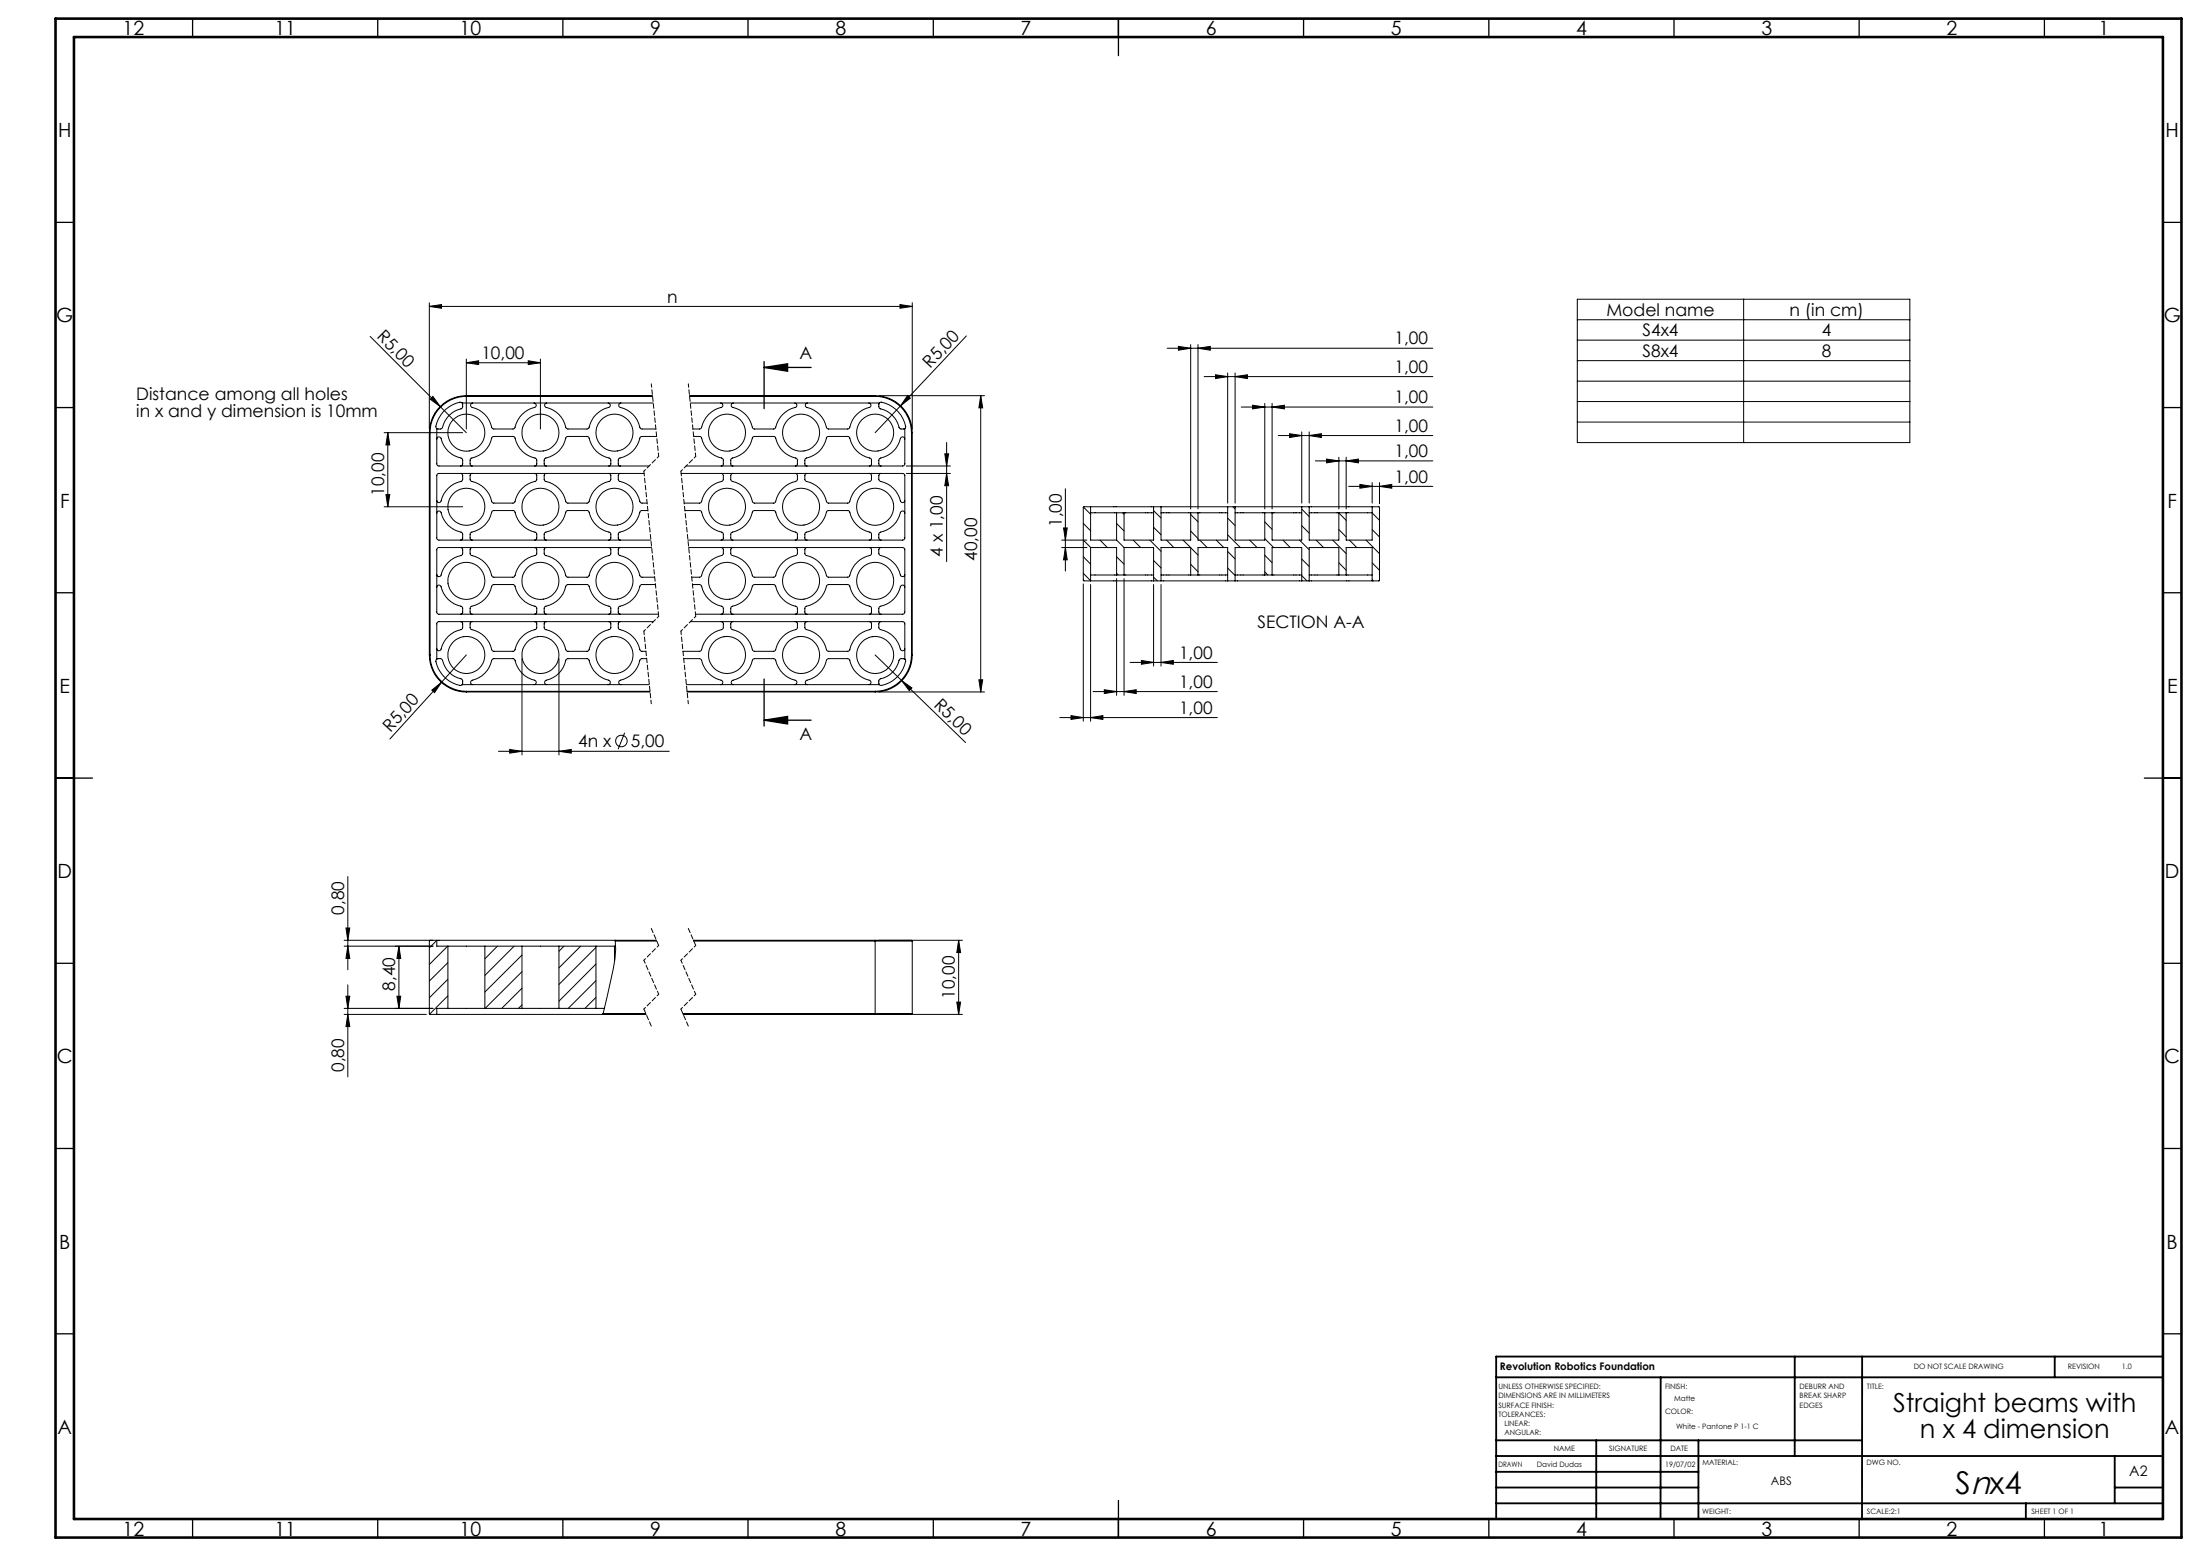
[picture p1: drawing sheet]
<svg xmlns="http://www.w3.org/2000/svg" width="594mm" height="420mm" viewBox="0 0 594 420" stroke-linecap="round" stroke-linejoin="round" font-family="sans-serif">
<g fill="none" stroke="#000" stroke-width=".27">
<path d="M99.9 90.8l26 26M115.9 82.7l3.3-.5v1zM115.9 81.7v34.1M115.9 82.7h130.4M125.9 97.9l3.3-.5v1zM125.9 96.9v18.9M125.9 97.9h20M142.6 97.4l3.3 .5-3.3 .5zM145.9 96.9v18.9M243 82.2l3.3 .5-3.3 .5zM246.3 81.7v34.1M260.9 90.7l-17.7 18.8"/>
<path d="M315.1 94h71.8M318.2 93.5l3.3 .5-3.3 .5zM321.5 93v44.4M323.5 94l3.3-.5v1zM323.5 93v44.4M425.9 80.8h89.8v38.7h-89.8zM425.9 86.3h89.8M425.9 91.8h89.8M425.9 97.3h89.8M470.8 80.8v38.7M103.7 116.8h21.2M104.7 116.8l.5 3.3h-1z"/>
<path d="M104.7 116.8v20M115.9 116.8h.2M115.9 116.8v60M116.1 116.8v60M116.9 107l2 2.7-2.7-1.9zM117.9 115.7v9.6l.5 .5h56.8M117.9 118.5a.59 .59 0 0 1 .6-.6 .59 .59 0 0 1 .6 .5 7.7 7.7 0 0 0 5.7 5.4l.1 1.5-.6 .5M124.8 108.8l-.2-.2a7.7 7.7 0 0 0-6.8 6.9l.1 .2M124.8 108.8l.1 .3-.1 1.1a7.4 7.4 0 0 0-5.5 5.5l-.3 .1-1.1-.1M124.8 108.8h51.6M125.9 107a9.8 9.8 0 0 0-9.8 9.8M125.9 106.8a10 10 0 0 0-10 10"/>
<path d="M125.9 106.8v.2M125.9 106.8h50.2M125.9 107h50.3M127.6 108.8a.61 .61 0 0 0-.5 .5 .61 .61 0 0 0 .4 .7 7.7 7.7 0 0 1 5.5 5.7l5.6 .1 .3-.2a7.4 7.4 0 0 1 5.6-5.7l.3-.6-.2-.3-.4-.2M147.6 108.8a.61 .61 0 0 0-.6 .5 .61 .61 0 0 0 .5 .7 7.7 7.7 0 0 1 5.5 5.7l5.6 .1 .3-.2a7.3 7.3 0 0 1 5.6-5.7l.3-.6-.2-.3-.4-.2M167.6 108.8a.61 .61 0 0 0-.6 .5 .61 .61 0 0 0 .5 .7 7.7 7.7 0 0 1 5.5 5.7l4.1 .1M177.3 117.8l-4.3 .1a7.8 7.8 0 0 1-6 5.9l-.1 1.5 .6 .5M186.2 106.8h50.1M186.2 107h50.1M186.4 108.8h51M187.3 117.8l1.9 .1a7.8 7.8 0 0 0 6 5.9l.1 1.5-.6 .5M194.6 108.8a.61 .61 0 0 1 .6 .5 .61 .61 0 0 1-.5 .7 7.9 7.9 0 0 0-5.5 5.7l-2.1 .1"/>
<path d="M198 108.8a.6 .6 0 0 0-.6 .5 .6 .6 0 0 0 .5 .7 7.7 7.7 0 0 1 5.4 5.7l5.7 .1 .3-.2a7.4 7.4 0 0 1 5.6-5.7l.3-.6-.3-.3-.3-.2M218 108.8a.61 .61 0 0 0-.6 .5 .61 .61 0 0 0 .5 .7 7.7 7.7 0 0 1 5.4 5.7l5.7 .1 .3-.2a7.3 7.3 0 0 1 5.6-5.7l.3-.6-.3-.3-.3-.2M236.3 107a9.8 9.8 0 0 1 9.8 9.8M236.3 106.8a10 10 0 0 1 10 10M236.3 106.8v.2M237.3 106.8h28.5M237.4 108.8l.2-.2a7.8 7.8 0 0 1 6.9 6.9l-.2 .2M237.4 108.8l-.1 1 .2 .4a7.1 7.1 0 0 1 5.4 5.4l.3 .2 1.1-.1M243.2 109.5l-6.9 7.3M244.3 115.7v9.6l-.5 .5h-58.6M244.3 118.5a.61 .61 0 0 0-.5-.6 .61 .61 0 0 0-.7 .5 7.7 7.7 0 0 1-5.7 5.4l-.1 1.5 .2 .3 .4 .2M245 106.8l.8 .7-2.6 2z"/>
<path d="M246.1 116.8h.2M246.1 116.8v60M246.3 116.8v60M255.6 119.4v32.2M264.8 106.8l.5 3.3h-1zM264.8 106.8v80M325.1 101.7h61.8M328.2 101.2l3.3 .5-3.3 .5zM331.5 100.7v35.1M333.5 101.7l3.3-.5v1zM333.5 100.7v35.1M335.1 109.9h51.8"/>
<path d="M338.2 109.4l3.3 .5-3.3 .5zM341.5 108.9v28.5M343.5 109.9l3.3-.5v1zM343.5 108.9v28.5M345.1 117.6h41.8M348.2 117.1l3.3 .5-3.3 .5zM351.5 116.6v19.2M353.5 117.6l3.3-.5v1zM353.5 116.6v19.2M425.9 102.9h89.8M425.9 108.4h89.8M425.9 113.9h89.8"/>
<path d="M103.7 136.8h21.2M104.2 133.5h1l-.5 3.3zM117.9 138.5a.59 .59 0 0 1 .6-.6 .59 .59 0 0 1 .6 .5 7.7 7.7 0 0 0 5.7 5.4l.1 1.5-.6 .5M124.3 127.8l.6 .5v1.2l-.2 .3a7.4 7.4 0 0 0-5.7 5.6l-.5 .3-.4-.3-.2-.3M127.5 127.8l-.3 .1-.3 .4 .1 1.4a7.8 7.8 0 0 1 6 6l.2 .1 5.7-.1a7.9 7.9 0 0 1 5.9-6l.1-1.4-.6-.5M127.5 125.8l-.6-.5 .1-1.5a7.7 7.7 0 0 0 6-5.9h5.9a7.8 7.8 0 0 0 5.9 5.9l.1 1.5-.6 .5M147.5 127.8l-.3 .1-.3 .4 .1 1.4a7.8 7.8 0 0 1 6 6l.2 .1 5.7-.1a7.9 7.9 0 0 1 5.9-6l.1-1.4-.6-.5M147.5 125.8l-.6-.5 .1-1.5a7.7 7.7 0 0 0 6-5.9h5.9a7.8 7.8 0 0 0 5.9 5.9l.1 1.5-.6 .5M167.5 127.8l-.3 .1-.3 .4 .1 1.4a7.9 7.9 0 0 1 6 6l1.7 .1M173.9 127.8h-55.5l-.5 .5v17l.5 .5h57.3M174.9 137.8l-1.9 .1a7.9 7.9 0 0 1-6 5.9l-.1 1.5 .6 .5M183.9 127.8h59.9l.5 .5v17l-.5 .5h-58.1"/>
<path d="M184.9 137.8l4.3 .1a7.9 7.9 0 0 0 6 5.9l.1 1.5-.6 .5M194.7 127.8l.6 .5-.1 1.4a7.9 7.9 0 0 0-6 6l-4.5 .1M197.9 127.8l-.3 .1-.3 .4 .1 1.4a7.8 7.8 0 0 1 5.9 6l.3 .1 5.6-.1a7.9 7.9 0 0 1 6-6l.1-1.4-.6-.5M197.9 125.8l-.6-.5 .1-1.5a7.7 7.7 0 0 0 5.9-5.9h5.9a7.8 7.8 0 0 0 6 5.9l.1 1.5-.6 .5M217.9 127.8l-.3 .1-.3 .4 .1 1.4a7.8 7.8 0 0 1 5.9 6l.3 .1 5.6-.1a7.9 7.9 0 0 1 6-6l.1-1.5-.6-.4M217.9 125.8l-.6-.5 .1-1.5a7.7 7.7 0 0 0 5.9-5.9h5.9a7.8 7.8 0 0 0 6 5.9l.1 1.6-.6 .4M237.9 127.8l-.4 .2-.2 .4v1l.2 .4a7.4 7.4 0 0 1 5.7 5.6l.6 .3 .4-.3 .1-.3M244.3 138.5a.61 .61 0 0 0-.5-.6 .61 .61 0 0 0-.7 .5 7.7 7.7 0 0 1-5.7 5.4l-.1 1.5 .2 .3 .4 .2M244.7 125.8h11.9M244.7 127.8h11.9M255.1 122.5h1l-.5 3.3zM255.6 127.8l.5 3.3h-1z"/>
<path d="M287.7 131.9v22.2M292.5 136.9l2 1.9M294.5 136.8l-2 .1v19.8l2 .1M294.5 138.4h7M294.5 136.8h17M294.5 136.8v9h7M301.5 138.4v7.4M301.5 138.4h2M303.1 138.4l.4 .4M303.5 138.4h8M311.5 136.8v9h-8v-7.4M311.5 136.8h42"/>
<path d="M311.5 137.8l2 2M313.5 138.4h8M313.5 136.8v9h8v-7.4M321.5 138.9l2 1.9M321.5 138.4h2M323.5 138.4h8M331.5 136.8v9h-8v-7.4M331.5 139.9l2 2M332.9 136.8l.6 .6M333.5 138.4h8M333.5 136.8v9h8v-7.4M341.5 138.4h2"/>
<path d="M343.5 138.4h.1M343.5 138.4h8M351.5 136.8v9h-8v-7.4M351.5 137.4l2 2M353.5 138.4h8M353.5 136.8h17M353.5 136.8v9h8v-7.4M355.1 124.4h31.8M358.2 123.9l3.3 .5-3.3 .5zM361.5 123.4v14M361.5 138.4l2 2.1M361.5 138.4h2"/>
<path d="M363.5 124.4l3.3-.5v1zM363.5 123.4v14M363.5 138.4h7l2 2.1M364.1 131.3h22.8M367.2 130.8l3.3 .5-3.3 .5zM370.5 130.3v5.5M370.5 136.8l2 .1v19.8l-2 .1M370.5 136.8v9h-7v-7.4M372.5 131.3l3.3-.5v1zM372.5 130.3v5.7M117.9 158.5a.59 .59 0 0 1 .6-.6 .59 .59 0 0 1 .6 .5 7.7 7.7 0 0 0 5.7 5.4l.1 1.5-.6 .5M124.3 147.8l.6 .5v1.2l-.2 .3a7.4 7.4 0 0 0-5.7 5.6l-.5 .3-.4-.2-.2-.4"/>
<path d="M127.5 145.8l-.6-.5 .1-1.5a7.8 7.8 0 0 0 6-5.9h5.9a7.9 7.9 0 0 0 5.9 5.9l.1 1.5-.6 .5M127.5 147.8l-.5 .3v1.6a7.8 7.8 0 0 1 6 6l.3 .1 5.6-.1a7.9 7.9 0 0 1 5.9-6l.1-1.4-.6-.5M147.5 145.8l-.6-.5 .1-1.5a7.8 7.8 0 0 0 6-5.9h5.9a7.9 7.9 0 0 0 5.9 5.9l.1 1.5-.6 .5M147.5 147.8l-.5 .3v1.6a7.8 7.8 0 0 1 6 6l.4 .1 5.5-.1a7.9 7.9 0 0 1 5.9-6l.1-1.4-.6-.5M167.5 147.8l-.5 .3v1.6a7.9 7.9 0 0 1 6 6l3.7 .1M175.9 147.8h-57.5l-.5 .5v17l.5 .5h59.4M177 157.8l-4 .1a7.9 7.9 0 0 1-6 5.9l-.1 1.5 .6 .5M185.9 147.8h57.9l.5 .5v17l-.5 .5h-56M186.9 157.8l2.3 .1a7.9 7.9 0 0 0 6 5.9l.1 1.5-.6 .5M194.7 147.8l.6 .5-.1 1.4a7.9 7.9 0 0 0-6 6l-2.4 .1M197.9 145.8l-.6-.5 .1-1.5a7.8 7.8 0 0 0 5.9-5.9h5.9a7.9 7.9 0 0 0 6 5.9l.1 1.5-.6 .5M197.9 147.8l-.6 .3 .1 1.6a7.8 7.8 0 0 1 5.9 6l.4 .1 5.5-.1a7.9 7.9 0 0 1 6-6l.1-1.4-.6-.5"/>
<path d="M217.9 145.8l-.6-.5 .1-1.5a7.8 7.8 0 0 0 5.9-5.9h5.9a7.9 7.9 0 0 0 6 5.9l.1 1.6-.6 .4M217.9 147.8l-.6 .3 .1 1.6a7.8 7.8 0 0 1 5.9 6l.4 .1 5.5-.1a7.9 7.9 0 0 1 6-6l.1-1.6-.6-.3M237.9 147.8l-.4 .2-.2 .4v.9l.2 .5a7.4 7.4 0 0 1 5.7 5.6l.6 .3 .4-.2 .1-.4M244.3 158.5a.61 .61 0 0 0-.5-.6 .61 .61 0 0 0-.7 .5 7.7 7.7 0 0 1-5.7 5.4l-.1 1.5 .2 .3 .4 .2M286.7 145.8h6.8M286.7 147.8h6.8M287.2 142.5h.9l-.4 3.3zM287.7 147.8l.4 3.3h-.9zM292.5 157.6v37.1M292.5 154.7l2 2.1M292.5 150.3l2 2M292.5 145.8l2 2"/>
<path d="M292.5 141.3l2 2M294.5 157.8v36.9M294.5 155.2h7M294.5 156.8h17M297 145.8l2 2M301.5 155.2v-7.4h-7v9M301.5 156.2v31.5M301.5 154.8l.4 .4M301.5 150.3l2 2M301.5 145.8l2 2M301.5 141.3l2 2M301.5 155.2h2"/>
<path d="M303.5 155.2h8M303.5 147.8h8v9M303.5 147.8v7.4M303.5 156.2v31.5M306 145.8l2 2M310.4 145.8l3.1 3M311.5 155.8l1 1M311.5 151.3l2 2M311.5 142.3l2 2M311.5 156.8h2M311.5 157.8v22M313.5 157.8v22"/>
<path d="M313.5 155.2h8M313.5 156.8h18M315 145.8l1.9 2M319.4 145.8l2.1 2M321.5 152.3l2 2M321.5 147.8l2 2M321.5 143.4l2 2M321.5 147.8h-8v9M321.5 147.8v7.4M321.5 155.2h2M323.5 155.2h8M323.5 155.2v-7.4h8v9"/>
<path d="M323.9 145.8l2 2M328.4 145.8l2 2M331.5 153.3l2 2M331.5 148.9l2 2M331.5 144.4l3.4 3.4M331.5 156.8h2M333.5 155.2h8M333.5 156.8h18M337.4 145.8l2 2M341.5 154.4l.8 .8M341.5 149.9l2 2M341.5 145.4l2.4 2.4"/>
<path d="M341.5 140.9l2 2M341.5 155.2v-7.4h-8v9M341.5 155.2h2M343.5 155.2h8M343.5 155.2v-7.4h8v9M346.4 145.8l2 2M350.9 145.8l2.6 2.6M351.5 155.4l1.4 1.4M351.5 150.9l2 2M351.5 141.9l2 2M351.5 156.8h2M353.5 155.2h8"/>
<path d="M353.5 156.8h17M355.4 145.8l2 2M359.8 145.8l3.7 3.6M361.5 155.2v-7.4h-8v9M361.5 151.9l2 2M361.5 142.9l2 2M361.5 155.2h2M363.5 155.2h7M363.5 155.2v-7.4h7v9M364.3 145.8l2 2M368.8 145.8l3.7 3.7M370.5 156.4l.3 .4"/>
<path d="M370.5 151.9l2 2M370.5 143l2 1.9M115.9 176.8a10 10 0 0 0 10 10M115.9 176.8h.2M116.1 176.8a9.8 9.8 0 0 0 9.8 9.8M117.9 177.9l-.1 .2a7.7 7.7 0 0 0 6.8 6.8l.2-.1M117.9 177.9l.4-.1 1 .1a7.4 7.4 0 0 0 5.5 5.5l.1 .3-.1 1.1M124.3 167.8l.6 .5v1.2l-.2 .3a7.4 7.4 0 0 0-5.7 5.6l-.5 .3-.4-.2-.2-.4M125.9 176.8l-6.7 7.4M127.5 167.8l-.5 .4v1.5a7.8 7.8 0 0 1 6 6l.3 .1 5.6-.1a7.9 7.9 0 0 1 5.9-6l.1-1.4-.6-.5M127.5 165.8l-.6-.5 .1-1.5a7.8 7.8 0 0 0 6-5.9l.3-.1 5.6 .1a7.9 7.9 0 0 0 5.9 5.9l.1 1.5-.6 .5M140.9 177.8v26"/>
<path d="M147.5 167.8l-.5 .4v1.5a7.8 7.8 0 0 1 6 6l.4 .1 5.5-.1a7.9 7.9 0 0 1 5.9-6l.1-1.4-.6-.5M147.5 165.8l-.6-.5 .1-1.5a7.8 7.8 0 0 0 6-5.9l.4-.1 5.5 .1a7.9 7.9 0 0 0 5.9 5.9l.1 1.5-.6 .5M150.9 177.8v26M167.5 167.8l-.5 .4v1.5a7.9 7.9 0 0 1 6 6l1.4 .1M174.6 177.8h-1.2l-.5 .2a7.4 7.4 0 0 1-5.6 5.7l-.3 .6 .6 .5M176.4 167.8h-58l-.5 .5v9.6M184.6 177.8h4.3l.4 .2a7.5 7.5 0 0 0 5.6 5.7l.3 .6-.2 .3-.4 .2M186.4 167.8h57.4l.5 .5v9.6M194.7 167.8l.6 .5-.1 1.4a7.9 7.9 0 0 0-6 6l-4.8 .1M197.9 167.8l-.6 .4 .1 1.5a7.8 7.8 0 0 1 5.9 6l.4 .1 5.5-.1a7.9 7.9 0 0 1 6-6l.1-1.4-.6-.5M197.9 165.8l-.6-.5 .1-1.5a7.8 7.8 0 0 0 5.9-5.9l.4-.1 5.5 .1a7.9 7.9 0 0 0 6 5.9l.1 1.5-.6 .5M217.9 167.8l-.6 .4 .1 1.5a7.8 7.8 0 0 1 5.9 6l.4 .1 5.5-.1a7.9 7.9 0 0 1 6-6l.1-1.5-.6-.4"/>
<path d="M217.9 165.8l-.6-.5 .1-1.5a7.8 7.8 0 0 0 5.9-5.9l.4-.1 5.5 .1a7.9 7.9 0 0 0 6 5.9l.1 1.6-.6 .4M236.3 176.8l24.4 23.6M237.9 167.8l-.4 .2-.2 .4v1l.2 .4a7.4 7.4 0 0 1 5.7 5.6l.6 .3 .4-.2 .1-.4M244.3 177.9l.2 .2a7.8 7.8 0 0 1-6.9 6.8l-.2-.1M244.3 177.9l-1-.1-.4 .2a7.3 7.3 0 0 1-5.5 5.4l-.1 .4 .1 1M246.1 176.8a9.8 9.8 0 0 1-9.8 9.8M246.1 176.8h.2M246.3 176.8a10 10 0 0 1-10 10M305.1 178.8h23.6M308.2 178.3l3.3 .5-3.3 .5zM313.5 178.8l3.3-.5v1zM116.6 186.3l2.6-2.1-1.9 2.8z"/>
<path d="M119.2 184.2l-13.9 15.3M124.8 184.8h50.5M125.9 186.6v.2M125.9 186.8h49.6M125.9 186.6h49.6M127.6 184.8a.61 .61 0 0 1-.5-.6 .61 .61 0 0 1 .4-.6 7.7 7.7 0 0 0 5.5-5.7l5.5-.1 .4 .2a7.5 7.5 0 0 0 5.6 5.7l.3 .6-.6 .5M147.6 184.8a.61 .61 0 0 1-.6-.5 .61 .61 0 0 1 .5-.7 7.7 7.7 0 0 0 5.5-5.7l5.5-.1 .4 .2a7.4 7.4 0 0 0 5.6 5.7l.3 .6-.6 .5M168.7 197.8l-1.8 4.4M185.3 184.8h52.1M185.5 186.8h50.8M185.5 186.6h50.8M198 184.8a.6 .6 0 0 1-.6-.5 .6 .6 0 0 1 .5-.7 7.7 7.7 0 0 0 5.4-5.7l5.6-.1 .4 .2a7.5 7.5 0 0 0 5.6 5.7l.3 .6-.6 .5"/>
<path d="M218 184.8a.61 .61 0 0 1-.6-.5 .61 .61 0 0 1 .5-.7 7.7 7.7 0 0 0 5.4-5.7l5.6-.1 .4 .2a7.4 7.4 0 0 0 5.6 5.7l.3 .6-.6 .5M236.3 186.6v.2M237.3 186.8h28.5M243.5 183.7l2.7 2-.7 .7zM264.3 183.5h1l-.5 3.3zM286.1 193.7h42.6M289.2 193.2l3.3 .5-3.3 .5zM294.5 193.7l3.3-.5v1zM295.1 186.7h33.6M298.2 186.2l3.3 .5-3.3 .5zM303.5 186.7l3.3-.5v1zM134.6 202.8h46.1"/>
<path d="M137.6 202.3l3.3 .5-3.3 .5zM150.9 202.8l3.3-.5v1zM93.9 236.6v25.1M92.9 253.8h25M92.9 255.4h24M93.4 250.5h1l-.5 3.3zM93.9 255.4l.5 3.3h-1zM107.7 255.4l.5 3.3h-1zM107.7 255.4v16.8M116.1 253.8l-.2 .1v19.8l2 .1M117.9 253.8h59.3M117.9 253.8v1.6h3"/>
<path d="M117.9 253.8l-2 2.1M120.9 255.4l-5 4.9M120.9 255.4h10M120.9 255.4v16.8M120.9 259.8l-5 5M130.9 255.4h10M130.9 255.4v16.8M134.3 255.4l-3.4 3.4M138.8 255.4l-7.9 7.9M140.9 255.4h10M140.9 255.4v16.8M140.9 257.8l-10 10"/>
<path d="M150.9 255.4v16.8M150.9 255.4h10M152.3 255.4l-1.4 1.4M156.8 255.4l-5.9 5.8M160.9 255.4h5M160.9 255.4v16.8M160.9 255.7l-10 10M165.9 255.4h.3M165.9 255.4v4.1M166.1 254a28.8 28.8 0 0 1-1 9.9l-2.3 9.7M166.1 253.8v.2M166.1 254h11.2"/>
<path d="M187.2 253.8h49.1M187.3 254h49M236.3 253.8v.2M236.3 254h10M236.3 253.8h9.9l.1 .2M236.3 254v19.6M237.3 253.8h22.6M246.3 254v19.6M258.8 253.8v20M258.8 253.8l.6 3.3h-1.1zM92.9 272.2h24M92.9 273.8h22.2"/>
<path d="M93.4 268.9h1l-.5 3.3zM93.9 265.8v24.9M93.9 273.8l.5 3.3h-1zM107.2 268.9h1l-.5 3.3zM117.9 273.8h56.5M120.9 272.2h10M120.9 272.2h-3v1.6M120.9 264.3l-5 5M120.9 268.8l-4.9 4.9M130.9 272.2h10M140.9 272.2h10M140.9 262.3l-9.9 9.9"/>
<path d="M140.9 266.8l-5.4 5.4M140.9 271.3l-.9 .9M150.9 272.2h10M160.9 272.2h2.3M160.9 260.2l-10 10M160.9 264.7l-7.5 7.5M160.9 269.2l-3 3M162.8 273.6v.2M162.8 273.6h11.5M184.4 273.6h51.9M184.4 273.8h51.9M236.3 273.6v.2"/>
<path d="M236.3 273.6h10M237.3 273.8h22.6M246.3 273.6l-.2 .2h-9.8M258.3 270.5h1.1l-.6 3.3z"/>
<circle cx="125.9" cy="116.8" r="5"/>
<circle cx="145.9" cy="116.8" r="5"/>
<circle cx="165.9" cy="116.8" r="5"/>
<circle cx="196.3" cy="116.8" r="5"/>
<circle cx="216.3" cy="116.8" r="5"/>
<circle cx="236.3" cy="116.8" r="5"/>
<circle cx="125.9" cy="136.8" r="5"/>
<circle cx="145.9" cy="136.8" r="5"/>
<circle cx="165.9" cy="136.8" r="5"/>
<circle cx="196.3" cy="136.8" r="5"/>
<circle cx="216.3" cy="136.8" r="5"/>
<circle cx="236.3" cy="136.8" r="5"/>
<circle cx="125.9" cy="156.8" r="5"/>
<circle cx="145.9" cy="156.8" r="5"/>
<circle cx="165.9" cy="156.8" r="5"/>
<circle cx="196.3" cy="156.8" r="5"/>
<circle cx="216.3" cy="156.8" r="5"/>
<circle cx="236.3" cy="156.8" r="5"/>
<circle cx="125.9" cy="176.8" r="5"/>
<circle cx="145.9" cy="176.8" r="5"/>
<circle cx="165.9" cy="176.8" r="5"/>
<circle cx="196.3" cy="176.8" r="5"/>
<circle cx="216.3" cy="176.8" r="5"/>
<circle cx="236.3" cy="176.8" r="5"/>
<circle cx="167.8" cy="200" r="1.56"/>
</g>
<g fill="none" stroke="#000" stroke-width=".35">
<path d="M52 5v5M102 5v5M152 5v5M202 5v5M252 5v5M302 5v10M352 5v5M402 5v5M452 5v5M502 5v5M552 5v5M15 60h5"/>
<path d="M584 60h5M206.3 99.2l6.4-1v2zM206.3 99.2h12.7M206.3 97.6v12.7M15 110h5M584 110h5M15 160h5M584 160h5M206.3 194.4l6.4-1v2zM206.3 183.3v12.7M206.3 194.4h12.7M15 210h10"/>
<path d="M579 210h10M15 260h5M584 260h5M15 310h5M584 310h5M15 360h5M584 360h5M52 410v5M102 410v5M152 410v5M202 410v5M252 410v5"/>
<path d="M302 405v10M352 410v5M402 410v5M452 410v5M502 410v5M552 410v5"/>
</g>
<path d="M175.8 103.6l2 19.6M185.8 103.6l2 19.6M173.8 170.4l2 19.6M183.8 170.4l2 19.6" fill="none" stroke="#000" stroke-width=".27" stroke-dasharray="1.3 .6" stroke-dashoffset=".3"/>
<path d="M177.8 123.2l-4 4M187.8 123.2l-4 4M177.8 166.4l-4 4M187.8 166.4l-4 4M177.8 255.2l-4 4M187.8 255.2l-4 4M177.8 268.4l-4 4M187.8 268.4l-4 4" fill="none" stroke="#000" stroke-width=".27" stroke-dasharray="1.3 .6" stroke-dashoffset=".7"/>
<path d="M173.8 127.2l4 39.2M183.8 127.2l4 39.2M175.8 250.6l2 4.6M185.8 250.6l2 4.6M173.8 272.4l2 4.6M183.8 272.4l2 4.6" fill="none" stroke="#000" stroke-width=".27" stroke-dasharray="1.3 .6"/>
<path d="M173.8 259.2l4 9.2M183.8 259.2l4 9.2" fill="none" stroke="#000" stroke-width=".27" stroke-dasharray="1.3 .6" stroke-dashoffset=".4"/>
<g fill="none" stroke="#000" stroke-width=".5">
<path d="M404 371.8h180M448.4 371.8l-.1 38.3M484.6 366.2v26.8M502.8 366.2l-.1 43.9M554.8 366.2v5.6M584 366.2h-180v43.8M404 388.8h98.8M404 397.3h54.6M404 393h180M431 388.8v21.2M458.6 388.8v21.2M571 393v12.8"/>
<path d="M404 405.8h180M404 401.5h54.6M547 405.8v4.2M571 401.5h13"/>
</g>
<path d="M15 5h574v410h-574zM20 10h564v400h-564z" fill="none" stroke="#000" stroke-width=".7"/>
<g fill="#000">
<path d="M116.9 107l2 2.7-2.7-1.9zM245 106.8l.8 .7-2.6 2zM116.6 186.3l2.6-2.1-1.9 2.8zM243.5 183.7l2.7 2-.7 .7z"/>
<path d="M115.9 82.7l3.3-.5v1zM243 82.2l3.3 .5-3.3 .5z"/>
<path d="M125.9 97.9l3.3-.5v1zM142.6 97.4l3.3 .5-3.3 .5z"/>
<path d="M206.3 99.2l6.4-1v2zM206.3 194.4l6.4-1v2z"/>
<path d="M104.7 116.8l.5 3.3h-1zM104.2 133.5h1l-.5 3.3zM264.8 106.8l.5 3.3h-1zM264.3 183.5h1l-.5 3.3z"/>
<path d="M328.2 101.2l3.3 .5-3.3 .5zM333.5 101.7l3.3-.5v1z"/>
<path d="M348.2 117.1l3.3 .5-3.3 .5zM353.5 117.6l3.3-.5v1z"/>
<path d="M255.1 122.5h1l-.5 3.3zM255.6 127.8l.5 3.3h-1z"/>
<path d="M358.2 123.9l3.3 .5-3.3 .5zM363.5 124.4l3.3-.5v1zM338.2 109.4l3.3 .5-3.3 .5zM343.5 109.9l3.3-.5v1zM318.2 93.5l3.3 .5-3.3 .5zM323.5 94l3.3-.5v1z"/>
<path d="M367.2 130.8l3.3 .5-3.3 .5zM372.5 131.3l3.3-.5v1z"/>
<path d="M287.2 142.5h.9l-.4 3.3zM287.7 147.8l.4 3.3h-.9z"/>
<path d="M313.5 178.8l3.3-.5v1zM308.2 178.3l3.3 .5-3.3 .5z"/>
<path d="M289.2 193.2l3.3 .5-3.3 .5zM294.5 193.7l3.3-.5v1z"/>
<path d="M298.2 186.2l3.3 .5-3.3 .5zM303.5 186.7l3.3-.5v1z"/>
<path d="M137.6 202.3l3.3 .5-3.3 .5zM150.9 202.8l3.3-.5v1z"/>
<path d="M93.4 250.5h1l-.5 3.3zM93.9 255.4l.5 3.3h-1zM93.4 268.9h1l-.5 3.3zM93.9 273.8l.5 3.3h-1zM258.8 253.8l.6 3.3h-1.1zM258.3 270.5h1.1l-.6 3.3z"/>
<path d="M107.7 255.4l.5 3.3h-1zM107.2 268.9h1l-.5 3.3z"/>
</g>
<text font-size="8.5" x="528" y="403.2">Snx4</text>
<g font-size="7.1">
<text x="511.1" y="381">Straight beams with</text>
<text x="518.4" y="388.1">n x 4 dimension</text>
</g>
<g font-size="5.3">
<text x="33.1" y="9.5">12</text>
<text x="74.1" y="9.5">11</text>
<text x="124.1" y="9.5">10</text>
<text x="175.6" y="9.5">9</text>
<text x="225.6" y="9.5">8</text>
<text x="275.6" y="9.5">7</text>
<text x="325.6" y="9.5">6</text>
<text x="375.6" y="9.5">5</text>
<text x="425.6" y="9.5">4</text>
<text x="475.6" y="9.5">3</text>
<text x="525.6" y="9.5">2</text>
<text x="566.6" y="9.5">1</text>
<text x="15.7" y="37">H</text>
<text x="584.7" y="37">H</text>
<text x="15.2" y="87">G</text>
<text x="584.2" y="87">G</text>
<text x="16.2" y="137">F</text>
<text x="585.2" y="137">F</text>
<text x="16.1" y="187">E</text>
<text x="585.1" y="187">E</text>
<text x="15.5" y="237">D</text>
<text x="584.5" y="237">D</text>
<text x="15.4" y="287">C</text>
<text x="584.4" y="287">C</text>
<text x="16" y="337">B</text>
<text x="585" y="337">B</text>
<text x="15.5" y="387">A</text>
<text x="584.5" y="387">A</text>
<text x="33.1" y="414.5">12</text>
<text x="74.1" y="414.5">11</text>
<text x="124.1" y="414.5">10</text>
<text x="175.6" y="414.5">9</text>
<text x="225.6" y="414.5">8</text>
<text x="275.6" y="414.5">7</text>
<text x="325.6" y="414.5">6</text>
<text x="375.6" y="414.5">5</text>
<text x="425.6" y="414.5">4</text>
<text x="475.6" y="414.5">3</text>
<text x="525.6" y="414.5">2</text>
<text x="566.6" y="414.5">1</text>
</g>
<g font-size="4.7">
<text x="180.2" y="81.7">n</text>
<text x="433.7" y="85.2">Model name</text>
<text x="483.2" y="85.2">n (in cm)</text>
<text x="101.6" y="91" transform="rotate(45 101.6 91)">R5,00</text>
<text x="376.5" y="93">1,00</text>
<text x="443.5" y="90.7">S4x4</text>
<text x="491.9" y="90.7">4</text>
<text x="130" y="96.9">10,00</text>
<text x="215.8" y="97">A</text>
<text x="251.2" y="99.6" transform="rotate(-47 251.2 99.6)">R5,00</text>
<text x="376.5" y="100.6">1,00</text>
<text x="443.5" y="96.3">S8x4</text>
<text x="491.9" y="96.3">8</text>
<text x="36.8" y="108">Distance among all holes</text>
<text x="36.8" y="112.5">in x and y dimension is 10mm</text>
<text x="376.5" y="108.8">1,00</text>
<text x="376.5" y="116.5">1,00</text>
<text x="376.5" y="123.4">1,00</text>
<text x="376.5" y="130.2">1,00</text>
<text x="103.7" y="133.8" transform="rotate(-90 103.7 133.8)">10,00</text>
<text x="286.7" y="142.2" transform="rotate(-90 286.7 142.2)">1,00</text>
<text x="254.6" y="150.3" transform="rotate(-90 254.6 150.3)">4 x 1,00</text>
<text x="263.8" y="151.4" transform="rotate(-90 263.8 151.4)">40,00</text>
<text x="339.6" y="169.6">SECTION A-A</text>
<text x="318.3" y="177.8">1,00</text>
<text x="318.3" y="185.7">1,00</text>
<text x="251.9" y="190.5" transform="rotate(44 251.9 190.5)">R5,00</text>
<text x="105.4" y="197.8" transform="rotate(-48 105.4 197.8)">R5,00</text>
<text x="318.3" y="192.6">1,00</text>
<text x="156.1" y="201.7">4n x</text>
<text x="170.4" y="201.7">5,00</text>
<text x="215.8" y="199.8">A</text>
<text x="92.9" y="246.9" transform="rotate(-90 92.9 246.9)">0,80</text>
<text x="106.7" y="267.4" transform="rotate(-90 106.7 267.4)">8,40</text>
<text x="257.8" y="269.6" transform="rotate(-90 257.8 269.6)">10,00</text>
<text x="92.9" y="289.4" transform="rotate(-90 92.9 289.4)">0,80</text>
</g>
<text font-size="3.9" x="574.9" y="398.5">A2</text>
<text font-size="3.2" x="478.2" y="400.9">ABS</text>
<text font-size="2.8" x="405" y="369.9">Revolution Robotics Foundation</text>
<g font-size="2">
<text x="516.7" y="369.6">DO NOT SCALE DRAWING</text>
<text x="558.3" y="369.6">REVISION</text>
<text x="572.9" y="369.6">1.0</text>
<text x="404.6" y="374.9">UNLESS OTHERWISE SPECIFIED:</text>
<text x="404.6" y="377.4">DIMENSIONS ARE IN MILLIMETERS</text>
<text x="449.6" y="374.9">FINISH:</text>
<text x="485.9" y="374.9">DEBURR AND</text>
<text x="485.9" y="377.4">BREAK SHARP</text>
<text x="504.1" y="374.9">TITLE:</text>
<text x="404.6" y="379.9">SURFACE FINISH:</text>
<text x="404.6" y="382.4">TOLERANCES:</text>
<text x="449.6" y="381.8">COLOR:</text>
<text x="452" y="378.3">Matte</text>
<text x="485.9" y="379.9">EDGES</text>
<text x="406.2" y="384.9">LINEAR:</text>
<text x="406.2" y="387.4">ANGULAR:</text>
<text x="452.5" y="385.7">White - Pantone P 1-1 C</text>
<text x="404.6" y="396">DRAWN</text>
<text x="414.9" y="396">David Dudas</text>
<text x="419.5" y="391.8">NAME</text>
<text x="434.5" y="391.7">SIGNATURE</text>
<text x="449.6" y="395.9">19/07/02</text>
<text x="451" y="391.7">DATE</text>
<text x="459.6" y="395.5">MATERIAL:</text>
<text x="504" y="395.5">DWG NO.</text>
<text x="459.6" y="408.5">WEIGHT:</text>
<text x="504.1" y="408.6">SCALE:2:1</text>
<text x="548.5" y="408.6">SHEET 1 OF 1</text>
</g>
</svg>
